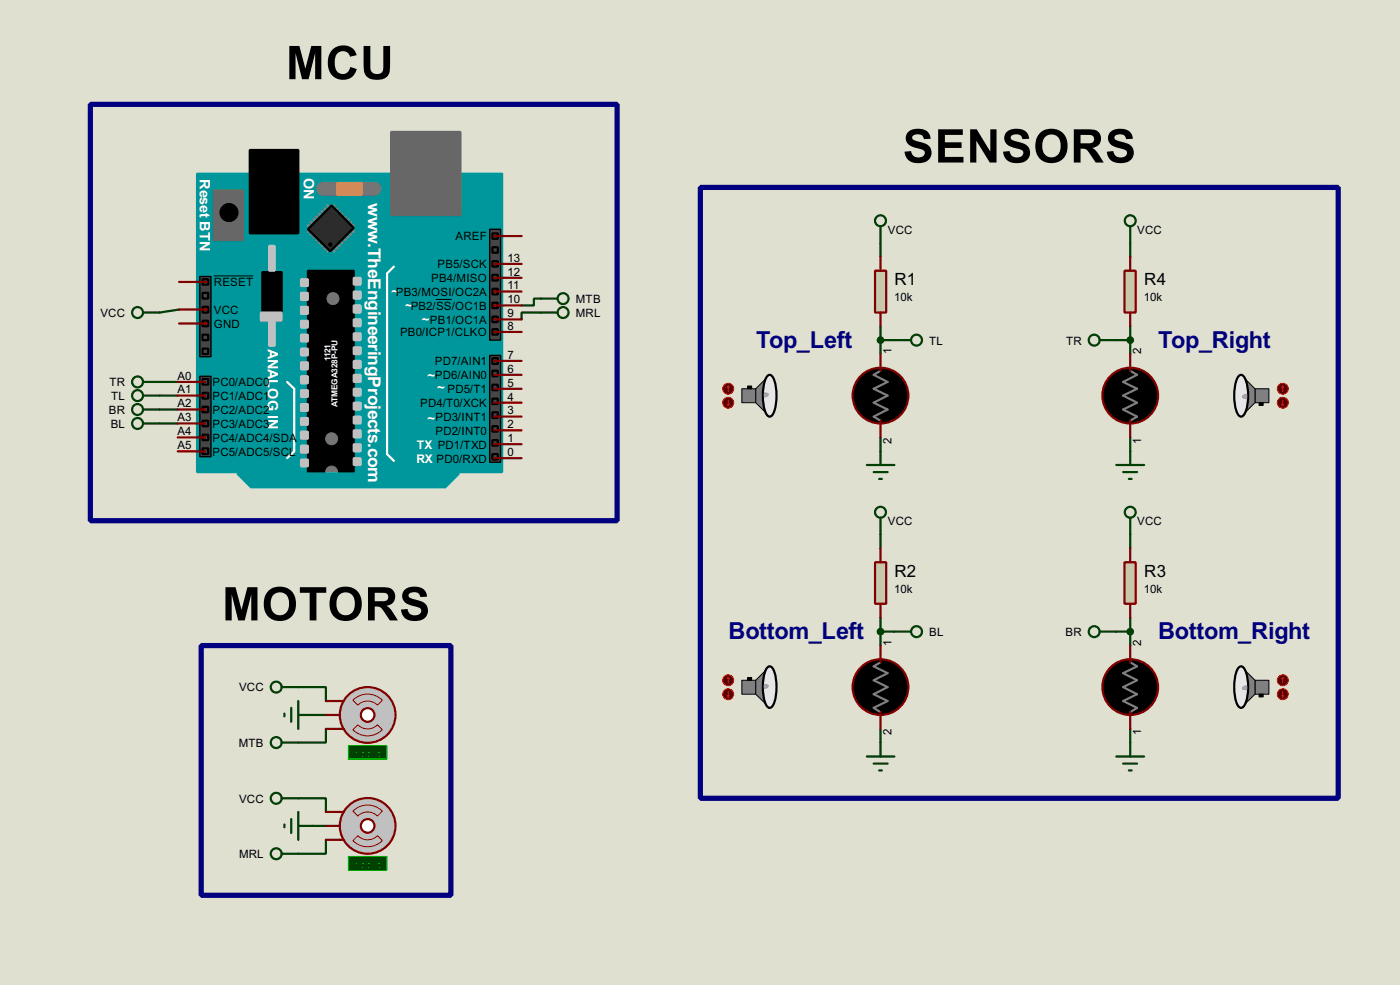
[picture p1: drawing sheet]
<svg xmlns="http://www.w3.org/2000/svg" width="256mm" height="180mm" viewBox="0 0 256 180" stroke-linecap="round" stroke-linejoin="round" font-family="sans-serif">
<path d="M0 0h256.5v180.3h-256.5z" fill="#e0e0d0"/>
<g fill="none" stroke="#004000" stroke-width=".4">
<path d="M32.8 56.7l-3.5 .5M99.1 54.7h-1.3v1.2h-2.2M99.1 57.2h-3.5v1.3M161.3 44.5v2.5M161.3 59.7v5.1M207.1 44.5v2.5M207.1 59.7v5.1M29.3 69.9h3.3M29.3 72.4h3.3M29.3 75h3.3M29.3 77.5h3.3M161.3 62.3h2.6"/>
<path d="M204.5 62.3h2.6M161.3 80.1v2.5M161.3 97.8v2.6M207.1 80.1v2.5M207.1 97.8v2.6M161.3 113.1v5.1M161.3 115.6h2.6M204.5 115.6h2.6M207.1 113.1v5.1M54.7 125.8h5v2.5M57.2 130.9h2.5M59.7 133.4v2.5h-5"/>
<path d="M161.3 133.4v2.5M207.1 133.4v2.5M54.7 146.1h5v2.5M57.2 151.2h2.5M59.7 153.7v2.6h-5"/>
</g>
<path d="M36.1 31.8h55.9v54.6h-55.9z" fill="#00979c" stroke="#00979c" stroke-width=".4"/>
<g fill="#686767" stroke="#686767" stroke-width=".4">
<path d="M71.7 24.2h12.7v15.2h-12.7z"/>
<path d="M39.2 34.9h5.3v9.1h-5.3z"/>
</g>
<path d="M45.8 27.5h8.9v15.2h-8.9zM48.1 49.8h3.5v8.9h-3.5zM56.4 49.6h8.4v36.8h-8.4z" fill="#000" stroke="#000" stroke-width=".4"/>
<path d="M72.2 48.8l-1.3 1.3v33l1.3 1.3M52.6 69.9l1.3 1.3v11.4l-1.3 1.3" fill="none" stroke="#fff" stroke-width=".4"/>
<g fill="#c0c0c0" stroke="#c0c0c0" stroke-width=".4">
<path d="M64.8 50.9h1.3v1.2h-1.3z"/>
<path d="M64.8 53.4h1.3v1.3h-1.3z"/>
<path d="M64.8 55.9h1.3v1.3h-1.3z"/>
<path d="M64.8 58.5h1.3v1.2h-1.3z"/>
<path d="M64.8 61h1.3v1.3h-1.3z"/>
<path d="M64.8 63.6h1.3v1.2h-1.3z"/>
<path d="M64.8 66.1h1.3v1.3h-1.3z"/>
<path d="M64.8 68.6h1.3v1.3h-1.3z"/>
<path d="M64.8 71.2h1.3v1.2h-1.3z"/>
<path d="M64.8 73.7h1.3v1.3h-1.3z"/>
<path d="M64.8 76.3h1.3v1.2h-1.3z"/>
<path d="M64.8 78.8h1.3v1.3h-1.3z"/>
<path d="M64.8 81.3h1.3v1.3h-1.3z"/>
<path d="M64.8 83.9h1.3v1.2h-1.3z"/>
<path d="M55.2 51.1h1.2v1.3h-1.2z"/>
<path d="M55.2 53.6h1.2v1.3h-1.2z"/>
<path d="M55.2 56.2h1.2v1.3h-1.2z"/>
<path d="M55.2 58.7h1.2v1.3h-1.2z"/>
<path d="M55.2 61.3h1.2v1.2h-1.2z"/>
<path d="M55.2 63.8h1.2v1.3h-1.2z"/>
<path d="M55.2 66.3h1.2v1.3h-1.2z"/>
<path d="M55.2 68.9h1.2v1.3h-1.2z"/>
<path d="M55.2 71.4h1.2v1.3h-1.2z"/>
<path d="M55.2 74h1.2v1.2h-1.2z"/>
<path d="M55.2 76.5h1.2v1.3h-1.2z"/>
<path d="M55.2 79h1.2v1.3h-1.2z"/>
<path d="M55.2 81.6h1.2v1.3h-1.2z"/>
<path d="M55.2 84.1h1.2v1.3h-1.2z"/>
<path d="M47.8 57.2h3.8v1.5h-3.8z"/>
<path d="M49.3 45h1v4.6h-1z"/>
<path d="M49.3 58.7h1v4.6h-1z"/>
</g>
<circle cx="41.9" cy="38.9" r="1.55" fill="#000" stroke="#000" stroke-width=".4"/>
<path d="M59.2 34.6h9.4" fill="none" stroke="#757575" stroke-width="2.6"/>
<path d="M61.8 33.6h4.5v2h-4.5z" fill="#ff8000" stroke="#ff8000" stroke-width=".4"/>
<g fill="none" stroke="#808080" stroke-width=".45">
<path d="M58 39.7l.5 .5M58.5 39.2l.5 .5M59 38.7l.5 .5M59.5 38.2l.5 .5M60 37.6l.5 .6M61.3 37.6l-.5 .6M61.8 38.2l-.5 .5M62.3 38.7l-.5 .5M62.8 39.2l-.5 .5M63.3 39.7l-.5 .5M56.4 41.2l.6 .5M57 40.7l.5 .5"/>
<path d="M57 42l-.6 .5M57.5 40.2l.5 .5M57.5 42.5l-.5 .5M58 43l-.5 .5M58.5 43.5l-.5 .5M59 44l-.5 .5M59.5 44.5l-.5 .5M60 45l-.5 .5M60.5 45.5l-.5 .5M60.8 45.5l.5 .5M61.3 45l.5 .5M61.8 44.5l.5 .5"/>
<path d="M62.3 44l.5 .5M62.8 43.5l.5 .5M63.3 43l.5 .5M63.8 42.5l.5 .5M63.8 40.2l-.5 .5M64.3 42l.5 .5M64.3 40.7l-.5 .5M64.8 41.2l-.5 .5"/>
</g>
<path d="M60.8 37.6l4 4.1-4.3 4.3-4.1-4z" fill-rule="evenodd" fill="#2c2c2c" stroke="#000" stroke-width=".4"/>
<circle cx="60.5" cy="44.8" r=".3" fill="#000" stroke="#000" stroke-width=".18"/>
<path d="M89.7 42h2v20.3h-2z" fill="#464646" stroke="#000" stroke-width=".25"/>
<circle cx="60.7" cy="80.3" r="1.1" fill="#757575" stroke="#757575" stroke-width=".18"/>
<g fill="#464646" stroke="#000" stroke-width=".4">
<path d="M90.2 42.7h1v1h-1z"/>
<path d="M90.2 47.8h1v1h-1z"/>
<path d="M90.2 50.3h1v1.1h-1z"/>
<path d="M90.2 52.9h1v1h-1z"/>
<path d="M90.2 55.4h1v1h-1z"/>
<path d="M90.2 58h1v1h-1z"/>
<path d="M90.2 45.3h1v1h-1z"/>
<path d="M90.2 60.3h1v1h-1z"/>
</g>
<g fill="#757575" stroke="#757575" stroke-width=".18">
<circle cx="61" cy="54.7" r="1.1"/>
<circle cx="60.7" cy="86.4" r="1.1"/>
</g>
<path d="M43.5 86.7h40.6l-2.5 2.5h-35.6z" fill-rule="evenodd" fill="#00979c" stroke="#00979c" stroke-width=".4"/>
<g fill="#464646" stroke="#000" stroke-width=".25">
<path d="M36.6 50.6h2.1v14.7h-2.1z"/>
<path d="M89.7 65.1h2v19.5h-2z"/>
<path d="M36.6 68.9h2.1v14.7h-2.1z"/>
</g>
<g fill="#464646" stroke="#000" stroke-width=".4">
<path d="M37.1 53.6h1.1v1.1h-1.1z"/>
<path d="M37.1 58.7h1.1v1h-1.1z"/>
<path d="M37.1 63.8h1.1v1h-1.1z"/>
<path d="M37.1 61.3h1.1v1h-1.1z"/>
<path d="M37.1 56.2h1.1v1h-1.1z"/>
<path d="M37.1 51.1h1.1v1h-1.1z"/>
<path d="M90.2 65.6h1v1h-1z"/>
<path d="M90.2 67.9h1v1h-1z"/>
<path d="M90.2 70.4h1v1h-1z"/>
<path d="M90.2 73h1v1h-1z"/>
<path d="M90.2 75.5h1v1h-1z"/>
<path d="M90.2 78h1v1h-1z"/>
<path d="M90.2 80.6h1v1h-1z"/>
<path d="M90.2 83.1h1v1h-1z"/>
<path d="M37.1 69.4h1.1v1h-1.1z"/>
<path d="M37.1 71.9h1.1v1.1h-1.1z"/>
<path d="M37.1 74.5h1.1v1h-1.1z"/>
<path d="M37.1 77h1.1v1h-1.1z"/>
<path d="M37.1 79.6h1.1v1h-1.1z"/>
<path d="M37.1 82.1h1.1v1h-1.1z"/>
</g>
<g fill="none" stroke="#800000" stroke-width=".4">
<path d="M32.8 51.6h5.1M32.8 56.7h5.1M32.8 59.2h5.1M90.5 58.5h5.1M90.5 55.9h5.1M90.5 53.4h5.1M90.5 50.9h5.1M90.5 48.3h5.1M90.5 43.2h5.1M32.6 77.5h5M32.6 75h5M32.6 72.4h5"/>
<path d="M32.6 69.9h5M90.5 78.8h5.1M90.5 76.3h5.1M90.5 73.7h5.1M90.5 71.2h5.1M90.5 68.6h5.1M90.5 66.1h5.1M90.5 60.8h5.1M32.6 82.6h5M32.6 80.1h5M90.5 83.9h5.1M90.5 81.3h5.1"/>
</g>
<path d="M39.2 50.5h7.2M79.9 54.8h2.9" fill="none" stroke="#000" stroke-width=".18"/>
<path d="M160.3 49.6h2.1v7.6h-2.1z" fill="#c8c8aa" stroke="#800000" stroke-width=".4"/>
<path d="M161.3 47v2.6M161.3 57.2v2.5" fill="none" stroke="#800000" stroke-width=".4"/>
<path d="M160.3 102.9h2.1v7.6h-2.1z" fill="#c8c8aa" stroke="#800000" stroke-width=".4"/>
<path d="M161.3 100.4v2.5M161.3 110.5v2.6" fill="none" stroke="#800000" stroke-width=".4"/>
<path d="M206 102.9h2.1v7.6h-2.1z" fill="#c8c8aa" stroke="#800000" stroke-width=".4"/>
<path d="M207.1 100.4v2.5M207.1 110.5v2.6" fill="none" stroke="#800000" stroke-width=".4"/>
<path d="M206 49.6h2.1v7.6h-2.1z" fill="#c8c8aa" stroke="#800000" stroke-width=".4"/>
<path d="M207.1 47v2.6M207.1 57.2v2.5M161.3 67.4v.5M161.3 77v.5" fill="none" stroke="#800000" stroke-width=".4"/>
<circle cx="161.3" cy="72.4" r="5.1" fill="#000" stroke="#800000" stroke-width=".4"/>
<path d="M161.3 67.9l-1.2 .7 2.5 1.3-2.5 1.3 2.5 1.2-2.5 1.3 2.5 1.3-2.5 1.3 1.2 .7" fill="none" stroke="#808080" stroke-width=".4"/>
<g fill="#808080" stroke="#000" stroke-width=".18">
<path d="M135.9 71.2h2.6v2.5h-2.6z" fill-rule="evenodd"/>
<path d="M140.7 68.7a5.3 5.3 0 0 0-.9 3.7 5.4 5.4 0 0 0 .9 3.7l.3 .2-2.5-2.6v-2.5l2.5-2.6z" fill-rule="evenodd"/>
</g>
<path d="M140.7 68.7l.3-.1a1.59 1.59 0 0 1 1 1.4 9.2 9.2 0 0 1-.4 5.9l-.6 .4a1.59 1.59 0 0 1-1-1.5 9.1 9.1 0 0 1 .4-5.8z" fill-rule="evenodd" fill="#e6e6e6" stroke="#000" stroke-width=".4"/>
<path d="M140 71.9l.8 .3a.65 .65 0 0 1-.8 .5z" fill-rule="evenodd" fill="#a6a8aa" stroke="#9f9fa8" stroke-width=".18"/>
<path d="M137 70.7h.7v.5h-.7z" fill="#000" stroke="#000" stroke-width=".18"/>
<path d="M161.3 64.8v2.6M161.3 77.5v2.6" fill="none" stroke="#800000" stroke-width=".4"/>
<circle cx="133.4" cy="71.2" r="1" fill="#400000" stroke="#f00" stroke-width=".2"/>
<path d="M133.4 70.7l-.2 .2M133.4 70.7l.3 .2M133.4 70.7v1" fill="none" stroke="#f00" stroke-width=".2"/>
<circle cx="133.4" cy="73.7" r="1" fill="#400000" stroke="#f00" stroke-width=".2"/>
<path d="M133.2 74l.2 .2M133.4 73.2v1M133.7 74l-.3 .2" fill="none" stroke="#f00" stroke-width=".2"/>
<circle cx="207" cy="72.4" r="5.1" fill="#000" stroke="#800000" stroke-width=".4"/>
<path d="M207.1 67.9l1.2 .7-2.5 1.3 2.5 1.3-2.5 1.2 2.5 1.3-2.5 1.3 2.5 1.3-1.2 .7" fill="none" stroke="#808080" stroke-width=".4"/>
<path d="M207.1 67.4v.5M207.1 77v.5" fill="none" stroke="#800000" stroke-width=".4"/>
<g fill="#808080" stroke="#000" stroke-width=".18">
<path d="M229.9 71.2h2.6v2.5h-2.6z" fill-rule="evenodd"/>
<path d="M227.4 68.6l2.5 2.6v2.5l-2.5 2.6a1.63 1.63 0 0 0 1-1.5 8.6 8.6 0 0 0-.5-5.8z" fill-rule="evenodd"/>
</g>
<path d="M227.1 68.7l.3-.1a1.63 1.63 0 0 1 1 1.4 8.7 8.7 0 0 1-.5 5.9l-.5 .4a1.59 1.59 0 0 1-1-1.5 9.1 9.1 0 0 1 .4-5.8z" fill-rule="evenodd" fill="#e6e6e6" stroke="#000" stroke-width=".4"/>
<path d="M227.7 72.5l.7-.3v.8l-.7-.2z" fill-rule="evenodd" fill="#a6a8aa" stroke="#9f9fa8" stroke-width=".18"/>
<path d="M230.7 73.7h.7v.5h-.7z" fill="#000" stroke="#000" stroke-width=".18"/>
<path d="M207.1 64.8v2.6M207.1 77.5v2.6" fill="none" stroke="#800000" stroke-width=".4"/>
<circle cx="235" cy="73.7" r="1" fill="#400000" stroke="#f00" stroke-width=".2"/>
<path d="M234.8 74l.2 .2M235 73.2v1M235.3 74l-.3 .2" fill="none" stroke="#f00" stroke-width=".2"/>
<circle cx="235" cy="71.2" r="1" fill="#400000" stroke="#f00" stroke-width=".2"/>
<path d="M235 70.7l.3 .2M235 70.7l-.2 .2M235 70.7v1" fill="none" stroke="#f00" stroke-width=".2"/>
<circle cx="161.3" cy="125.8" r="5.1" fill="#000" stroke="#800000" stroke-width=".4"/>
<path d="M161.3 121.2l-1.2 .8 2.5 1.2-2.5 1.3 2.5 1.3-2.5 1.3 2.5 1.2-2.5 1.3 1.2 .8" fill="none" stroke="#808080" stroke-width=".4"/>
<path d="M161.3 120.7v.5M161.3 130.4v.5" fill="none" stroke="#800000" stroke-width=".4"/>
<g fill="#808080" stroke="#000" stroke-width=".18">
<path d="M135.9 124.5h2.6v2.6h-2.6z" fill-rule="evenodd"/>
<path d="M140.7 122a5.2 5.2 0 0 0-.9 3.8 5.2 5.2 0 0 0 .9 3.7l.3 .1-2.5-2.5v-2.6l2.5-2.5z" fill-rule="evenodd"/>
</g>
<path d="M140.7 122h.3a1.56 1.56 0 0 1 1 1.4 9 9 0 0 1-.4 5.8l-.6 .4a1.56 1.56 0 0 1-1-1.5 9 9 0 0 1 .4-5.8z" fill-rule="evenodd" fill="#e6e6e6" stroke="#000" stroke-width=".4"/>
<path d="M140 125.3l.8 .2a.65 .65 0 0 1-.8 .5z" fill-rule="evenodd" fill="#a6a8aa" stroke="#9f9fa8" stroke-width=".18"/>
<path d="M137 124h.7v.5h-.7z" fill="#000" stroke="#000" stroke-width=".18"/>
<path d="M161.3 118.2v2.5M161.3 130.9v2.5" fill="none" stroke="#800000" stroke-width=".4"/>
<circle cx="133.4" cy="124.5" r="1" fill="#400000" stroke="#f00" stroke-width=".2"/>
<path d="M133.4 124l-.2 .3M133.4 124l.3 .3M133.4 124v1" fill="none" stroke="#f00" stroke-width=".2"/>
<circle cx="133.4" cy="127.1" r="1" fill="#400000" stroke="#f00" stroke-width=".2"/>
<path d="M133.2 127.3l.2 .3M133.4 126.5v1.1M133.7 127.3l-.3 .3" fill="none" stroke="#f00" stroke-width=".2"/>
<circle cx="207" cy="125.8" r="5.1" fill="#000" stroke="#800000" stroke-width=".4"/>
<path d="M207.1 121.2l1.2 .8-2.5 1.2 2.5 1.3-2.5 1.3 2.5 1.3-2.5 1.2 2.5 1.3-1.2 .8" fill="none" stroke="#808080" stroke-width=".4"/>
<path d="M207.1 120.7v.5M207.1 130.4v.5" fill="none" stroke="#800000" stroke-width=".4"/>
<g fill="#808080" stroke="#000" stroke-width=".18">
<path d="M229.9 124.5h2.6v2.6h-2.6z" fill-rule="evenodd"/>
<path d="M227.4 122l2.5 2.5v2.6l-2.5 2.5a1.6 1.6 0 0 0 1-1.5 8.6 8.6 0 0 0-.5-5.8z" fill-rule="evenodd"/>
</g>
<path d="M227.1 122h.3a1.6 1.6 0 0 1 1 1.4 8.6 8.6 0 0 1-.5 5.8l-.5 .4a1.56 1.56 0 0 1-1-1.5 9 9 0 0 1 .4-5.8z" fill-rule="evenodd" fill="#e6e6e6" stroke="#000" stroke-width=".4"/>
<path d="M227.7 125.8l.7-.3v.8l-.7-.2z" fill-rule="evenodd" fill="#a6a8aa" stroke="#9f9fa8" stroke-width=".18"/>
<path d="M230.7 127.1h.7v.5h-.7z" fill="#000" stroke="#000" stroke-width=".18"/>
<path d="M207.1 118.2v2.5M207.1 130.9v2.5" fill="none" stroke="#800000" stroke-width=".4"/>
<circle cx="235" cy="127.1" r="1" fill="#400000" stroke="#f00" stroke-width=".2"/>
<path d="M234.8 127.3l.2 .3M235 126.5v1.1M235.3 127.3l-.3 .3" fill="none" stroke="#f00" stroke-width=".2"/>
<circle cx="235" cy="124.5" r="1" fill="#400000" stroke="#f00" stroke-width=".2"/>
<path d="M235 124l.3 .3M235 124l-.2 .3M235 124v1" fill="none" stroke="#f00" stroke-width=".2"/>
<g fill="none" stroke="#004000" stroke-width=".4">
<path d="M26.2 57.2h3.1M161.3 41.5v3M207.1 41.5v3M163.9 62.3h3M201.5 62.3h3M158.8 85.1h5.1M160.1 86.4h2.5M161.1 87.7h.5M161.3 82.6v2.5M161.3 94.8v3M204.5 85.1h5.1M205.8 86.4h2.5"/>
<path d="M206.8 87.7h.5M207.1 82.6v2.5M207.1 94.8v3M163.9 115.6h3M201.5 115.6h3M158.8 138.5h5.1M160.1 139.8h2.5M161.3 135.9v2.6M204.5 138.5h5.1M205.8 139.8h2.5M207.1 135.9v2.6M161.1 141h.5"/>
<path d="M206.8 141h.5"/>
<circle cx="25.2" cy="57.2" r="1"/>
<circle cx="161.3" cy="40.4" r="1"/>
<circle cx="207" cy="40.4" r="1"/>
<circle cx="167.9" cy="62.3" r="1"/>
<circle cx="200.4" cy="62.3" r="1"/>
<circle cx="161.3" cy="93.8" r="1"/>
<circle cx="207" cy="93.8" r="1"/>
<circle cx="167.9" cy="115.6" r="1"/>
<circle cx="200.4" cy="115.6" r="1"/>
</g>
<g fill="#004000" stroke="#004000" stroke-width=".4">
<circle cx="161.3" cy="62.3" r=".5"/>
<circle cx="161.3" cy="115.6" r=".5"/>
<circle cx="207" cy="62.3" r=".5"/>
<circle cx="207" cy="115.6" r=".5"/>
</g>
<circle cx="67.3" cy="130.9" r="5.1" fill="#c0c0c0" stroke="#800000" stroke-width=".4"/>
<circle cx="67.3" cy="130.9" r="1.25" fill="#feffff" stroke="#800000" stroke-width=".4"/>
<path d="M62.3 128.3h.7M62.3 133.4h.7" fill="none" stroke="#800000" stroke-width=".4"/>
<path d="M63.8 136.5h7.1v2.5h-7.1z" fill="#004000" stroke="#0f0" stroke-width=".2"/>
<path d="M64.7 133.6l.9-.9a2.54 2.54 0 0 0 3.6 0l.9 .9a3.8 3.8 0 0 1-5.4 0zM64.7 128.2a3.8 3.8 0 0 1 5.4 0l-.9 .9a2.54 2.54 0 0 0-3.6 0z" fill="none" stroke="#800000" stroke-width=".18"/>
<path d="M59.7 130.9h2.6M59.7 128.3h2.6M59.7 133.4h2.6" fill="none" stroke="#800000" stroke-width=".4"/>
<circle cx="67.3" cy="151.2" r="5.1" fill="#c0c0c0" stroke="#800000" stroke-width=".4"/>
<circle cx="67.3" cy="151.2" r="1.25" fill="#feffff" stroke="#800000" stroke-width=".4"/>
<path d="M62.3 148.6h.7M62.3 153.7h.7" fill="none" stroke="#800000" stroke-width=".4"/>
<path d="M63.8 156.8h7.1v2.5h-7.1z" fill="#004000" stroke="#0f0" stroke-width=".2"/>
<path d="M64.7 153.9l.9-.9a2.54 2.54 0 0 0 3.6 0l.9 .9a3.8 3.8 0 0 1-5.4 0zM64.7 148.5a3.8 3.8 0 0 1 5.4 0l-.9 .9a2.54 2.54 0 0 0-3.6 0z" fill="none" stroke="#800000" stroke-width=".18"/>
<path d="M59.7 151.2h2.6M59.7 148.6h2.6M59.7 153.7h2.6" fill="none" stroke="#800000" stroke-width=".4"/>
<g fill="none" stroke="#004000" stroke-width=".4">
<path d="M99.1 54.7h3.1M99.1 57.2h3.1M26.2 69.9h3.1M26.2 72.4h3.1M26.2 75h3.1M26.2 77.5h3.1M51.6 125.8h3.1M51.6 135.9h3.1M52.1 130.6v.5M53.4 129.6v2.5M54.7 130.9h2.5M54.7 128.3v5.1"/>
<path d="M51.6 146.1h3.1M51.6 156.3h3.1M52.1 150.9v.5M53.4 149.9v2.6M54.7 148.6v5.1M54.7 151.2h2.5"/>
<circle cx="103.1" cy="57.2" r="1"/>
<circle cx="103.1" cy="54.7" r="1"/>
<circle cx="25.2" cy="72.4" r="1"/>
<circle cx="25.2" cy="69.9" r="1"/>
<circle cx="25.2" cy="75" r="1"/>
<circle cx="25.2" cy="77.5" r="1"/>
<circle cx="50.6" cy="135.9" r="1"/>
<circle cx="50.6" cy="125.8" r="1"/>
<circle cx="50.6" cy="156.3" r="1"/>
<circle cx="50.6" cy="146.1" r="1"/>
</g>
<path d="M16.6 19.1h96.5v76.2h-96.5zM128.3 34.3h116.9v111.8h-116.9zM36.9 118.2h45.7v45.7h-45.7z" fill="none" stroke="#000080" stroke-width=".95"/>
<g font-size="9.5">
<text x="52.4" y="14.5">MCU</text>
<text x="165.4" y="29.8">SENSORS</text>
<text x="40.7" y="113.6">MOTORS</text>
</g>
<g font-size="4.8" fill="#000080">
<text x="138.5" y="63.7">Top_Left</text>
<text x="212.2" y="63.7">Top_Right</text>
<text x="133.5" y="117">Bottom_Left</text>
<text x="212.2" y="117">Bottom_Right</text>
</g>
<g font-size="3.6" fill="#fff">
<text x="67.5" y="37.2" transform="rotate(90 67.5 37.2)">w</text>
<text x="67.5" y="44.4" transform="rotate(90 67.5 44.4)">.TheEngineeringProjects.com</text>
</g>
<g font-size="3.5">
<text x="163.9" y="52.2">R1</text>
<text x="209.6" y="52.2">R4</text>
<text x="163.9" y="105.6">R2</text>
<text x="209.6" y="105.6">R3</text>
</g>
<g font-size="3" fill="#fff">
<text x="36.6" y="32.8" transform="rotate(90 36.6 32.8)">Reset BTN</text>
<text x="55.7" y="32.6" transform="rotate(90 55.7 32.6)">ON</text>
<text x="49" y="63.8" transform="rotate(90 49 63.8)">ANALOG IN</text>
</g>
<g font-size="2.7" fill="#fff">
<text x="71.7" y="54.3">~</text>
<text x="74.3" y="56.7">~</text>
<text x="77.3" y="59.3">~</text>
<text x="78.3" y="69.5">~</text>
<text x="80.1" y="71.8">~</text>
<text x="78.3" y="77.4">~</text>
</g>
<g font-size="2.5" fill="#fff">
<text x="76.4" y="82.1">TX PD1/TXD</text>
<text x="76.3" y="84.7">RX PD0/RXD</text>
</g>
<g font-size="2.4">
<text x="83.4" y="44">AREF</text>
<text x="93" y="47.9">13</text>
<text x="162.6" y="42.7">VCC</text>
<text x="208.3" y="42.7">VCC</text>
<text x="39.2" y="52.4">RESET</text>
<text x="79" y="51.7">PB4/MISO</text>
<text x="80.1" y="49.1">PB5/SCK</text>
<text x="93" y="52.9">11</text>
<text x="93" y="50.4">12</text>
<text x="18.4" y="58">VCC</text>
<text x="39.2" y="57.5">VCC</text>
<text x="39.2" y="60">GND</text>
<text x="72.5" y="54.2">PB3/MOSI/OC2A</text>
<text x="75.2" y="56.7">PB2/SS/OC1B</text>
<text x="78.7" y="59.3">PB1/OC1A</text>
<text x="93" y="58.1">9</text>
<text x="93" y="55.5">10</text>
<text x="105.5" y="55.4">MTB</text>
<text x="105.5" y="58">MRL</text>
<text x="163.8" y="55.2">10k</text>
<text x="209.5" y="55.2">10k</text>
<text x="73.3" y="61.6">PB0/ICP1/CLKO</text>
<text x="93" y="65.6">7</text>
<text x="93" y="60.3">8</text>
<text x="163.3" y="64.8" transform="rotate(-90 163.3 64.8)">1</text>
<text x="170.2" y="63.1">TL</text>
<text x="195.3" y="63.1">TR</text>
<text x="209.1" y="64.8" transform="rotate(-90 209.1 64.8)">2</text>
<text x="20" y="70.7">TR</text>
<text x="32.5" y="72">A1</text>
<text x="32.5" y="69.5">A0</text>
<text x="38.9" y="70.7">PC0/ADC0</text>
<text x="79.7" y="69.4">PD6/AIN0</text>
<text x="79.7" y="66.9">PD7/AIN1</text>
<text x="82" y="72">PD5/T1</text>
<text x="93" y="70.8">5</text>
<text x="93" y="68.2">6</text>
<text x="19.9" y="75.8">BR</text>
<text x="20.4" y="73.2">TL</text>
<text x="32.5" y="77.1">A3</text>
<text x="32.5" y="74.6">A2</text>
<text x="38.9" y="75.8">PC2/ADC2</text>
<text x="38.9" y="73.2">PC1/ADC1</text>
<text x="77" y="74.5">PD4/T0/XCK</text>
<text x="79.8" y="77.1">PD3/INT1</text>
<text x="93" y="75.8">3</text>
<text x="93" y="73.3">4</text>
<text x="20.3" y="78.3">BL</text>
<text x="32.5" y="82.2">A5</text>
<text x="32.5" y="79.7">A4</text>
<text x="38.9" y="83.4">PC5/ADC5/SCL</text>
<text x="38.9" y="80.8">PC4/ADC4/SDA</text>
<text x="38.9" y="78.3">PC3/ADC3</text>
<text x="79.8" y="79.6">PD2/INT0</text>
<text x="93" y="83.5">0</text>
<text x="93" y="80.9">1</text>
<text x="93" y="78.3">2</text>
<text x="163.3" y="81.2" transform="rotate(-90 163.3 81.2)">2</text>
<text x="209.1" y="81.2" transform="rotate(-90 209.1 81.2)">1</text>
<text x="162.6" y="96.1">VCC</text>
<text x="208.3" y="96.1">VCC</text>
<text x="163.8" y="108.5">10k</text>
<text x="209.5" y="108.5">10k</text>
<text x="163.3" y="118.1" transform="rotate(-90 163.3 118.1)">1</text>
<text x="170.2" y="116.4">BL</text>
<text x="195.2" y="116.4">BR</text>
<text x="209.1" y="118.2" transform="rotate(-90 209.1 118.2)">2</text>
<text x="43.8" y="126.6">VCC</text>
<text x="43.7" y="136.7">MTB</text>
<text x="163.3" y="134.6" transform="rotate(-90 163.3 134.6)">2</text>
<text x="209.1" y="134.6" transform="rotate(-90 209.1 134.6)">1</text>
<text x="43.8" y="146.9">VCC</text>
<text x="43.8" y="157.1">MRL</text>
</g>
<g font-size="2.4" fill="#008000">
<text x="64.7" y="138.5">+88.8</text>
<text x="64.7" y="158.8">+88.8</text>
</g>
<g font-size="1.7" fill="#fff">
<text x="60.6" y="66.1" transform="rotate(-90 60.6 66.1)">1121</text>
<text x="61.9" y="74.5" transform="rotate(-90 61.9 74.5)">ATMEGA328P-PU</text>
</g>
</svg>
